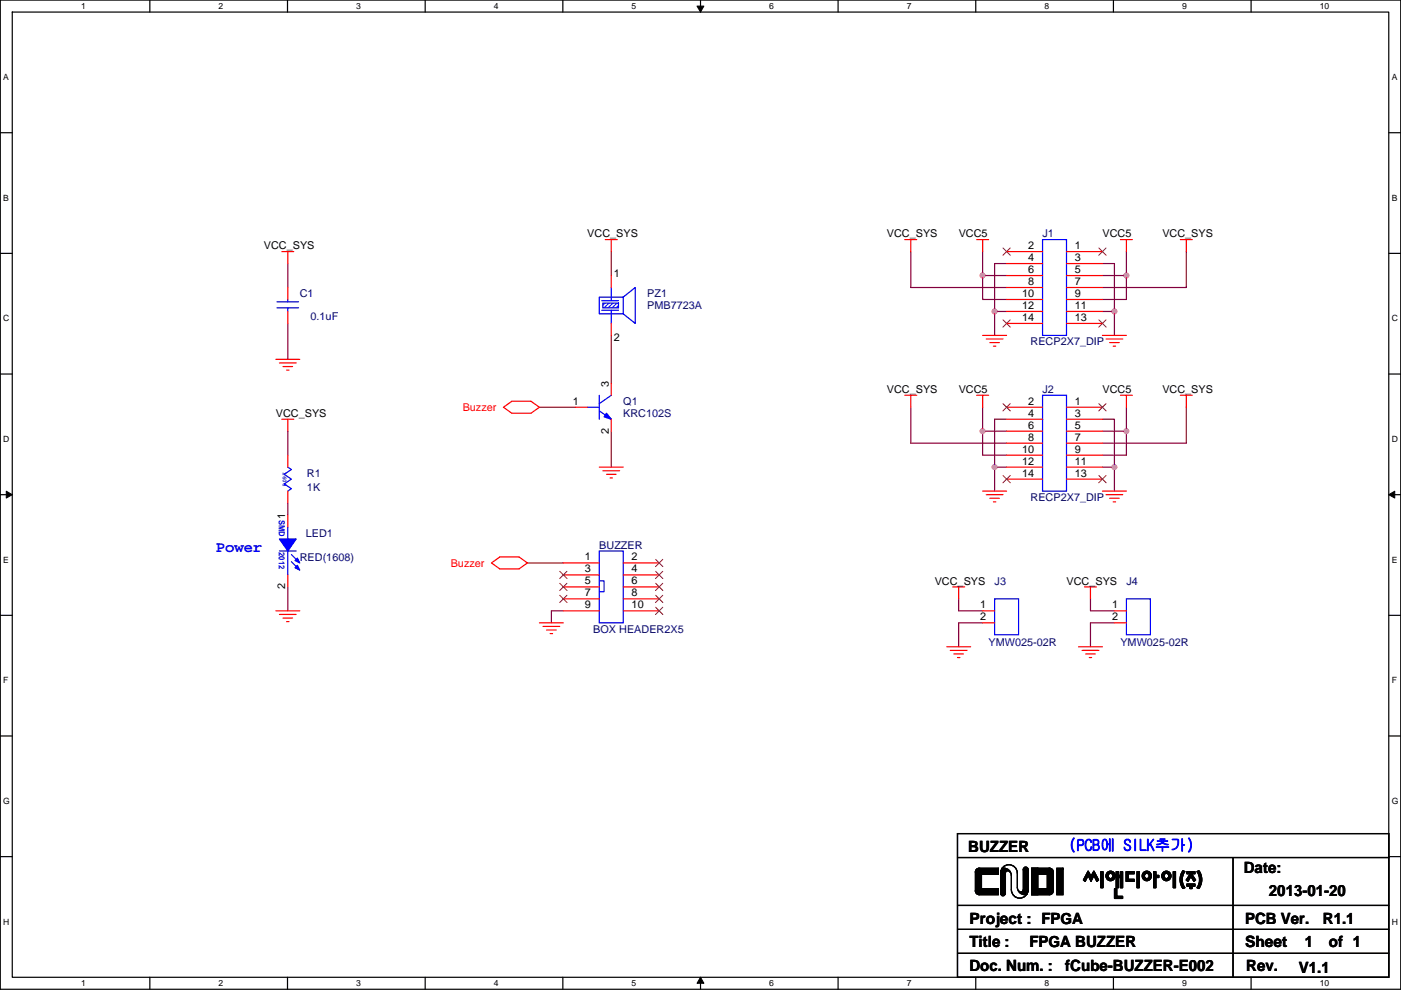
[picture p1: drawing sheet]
<svg xmlns="http://www.w3.org/2000/svg" width="297mm" height="210mm" viewBox="0 0 297 210" stroke-linecap="round" stroke-linejoin="round" font-family="sans-serif">
<path d="M.1 0h296.9v209.8h-296.9zM2.6 2.6h291.8v204.7h-291.8z" fill="none" stroke="#000" stroke-width=".25"/>
<g fill="#fff">
<path d="M17.2 .3h1v2h-1z"/>
<path d="M17.2 207.5h1v2.1h-1z"/>
</g>
<path d="M31.8 0v2.6M31.8 207.3v2.5" fill="none" stroke="#000" stroke-width=".25"/>
<g fill="#fff">
<path d="M46.4 .3h.9v2h-.9z"/>
<path d="M46.4 207.5h.9v2.1h-.9z"/>
</g>
<path d="M61 0v2.6M61 207.3v2.5" fill="none" stroke="#000" stroke-width=".25"/>
<g fill="#fff">
<path d="M75.5 .3h1v2h-1z"/>
<path d="M75.5 207.5h1v2.1h-1z"/>
</g>
<path d="M90.1 0v2.6M90.1 207.3v2.5" fill="none" stroke="#000" stroke-width=".25"/>
<g fill="#fff">
<path d="M104.7 .3h1v2h-1z"/>
<path d="M104.7 207.5h1v2.1h-1z"/>
</g>
<path d="M119.3 0v2.6M119.3 207.3v2.5" fill="none" stroke="#000" stroke-width=".25"/>
<g fill="#fff">
<path d="M133.9 .3h1v2h-1z"/>
<path d="M133.9 207.5h1v2.1h-1z"/>
</g>
<path d="M148.5 0v2.6M148.5 207.3v2.5" fill="none" stroke="#000" stroke-width=".25"/>
<path d="M147.8 1.3h1.4l-.7 1.3zM148.5 207.3l.7 1.3h-1.4z" fill="#000" stroke="#000" stroke-width=".21"/>
<g fill="#fff">
<path d="M163.1 .3h1v2h-1z"/>
<path d="M163.1 207.5h1v2.1h-1z"/>
</g>
<path d="M177.7 0v2.6M177.7 207.3v2.5" fill="none" stroke="#000" stroke-width=".25"/>
<g fill="#fff">
<path d="M192.3 .3h1v2h-1z"/>
<path d="M192.3 207.5h1v2.1h-1z"/>
</g>
<path d="M206.9 0v2.6M206.9 207.3v2.5" fill="none" stroke="#000" stroke-width=".25"/>
<g fill="#fff">
<path d="M221.5 .3h1v2h-1z"/>
<path d="M221.5 207.5h1v2.1h-1z"/>
</g>
<path d="M236.1 0v2.6M236.1 207.3v2.5" fill="none" stroke="#000" stroke-width=".25"/>
<g fill="#fff">
<path d="M250.7 .3h.9v2h-.9z"/>
<path d="M250.7 207.5h.9v2.1h-.9z"/>
</g>
<path d="M265.3 0v2.6M265.3 207.3v2.5" fill="none" stroke="#000" stroke-width=".25"/>
<g fill="#fff">
<path d="M279.8 .3h2v2h-2z"/>
<path d="M279.8 207.5h2v2.1h-2z"/>
<path d="M.7 15.3h1.2v2.1h-1.2z"/>
<path d="M295.1 15.3h1.2v2.1h-1.2z"/>
<path d="M.7 40.9h1.2v2.1h-1.2z"/>
<path d="M295.1 40.9h1.2v2.1h-1.2z"/>
</g>
<path d="M.1 28.2h2.5M294.4 28.2h2.6" fill="none" stroke="#000" stroke-width=".25"/>
<g fill="#fff">
<path d="M.7 66.5h1.3v2.1h-1.3z"/>
<path d="M295.1 66.5h1.3v2.1h-1.3z"/>
</g>
<path d="M.1 53.7h2.5M294.4 53.7h2.6" fill="none" stroke="#000" stroke-width=".25"/>
<g fill="#fff">
<path d="M.7 92.1h1.3v2h-1.3z"/>
<path d="M295.1 92.1h1.3v2h-1.3z"/>
</g>
<path d="M.1 79.3h2.5M294.4 79.3h2.6" fill="none" stroke="#000" stroke-width=".25"/>
<g fill="#fff">
<path d="M.7 117.7h1.2v2h-1.2z"/>
<path d="M295.1 117.7h1.2v2h-1.2z"/>
</g>
<path d="M.1 104.9h2.5M294.4 104.9h2.6" fill="none" stroke="#000" stroke-width=".25"/>
<path d="M1.3 104.2l1.3 .7-1.3 .7zM294.4 104.9l1.3-.7v1.4z" fill="#000" stroke="#000" stroke-width=".21"/>
<g fill="#fff">
<path d="M.7 143.3h1.1v2h-1.1z"/>
<path d="M295.1 143.3h1.1v2h-1.1z"/>
</g>
<path d="M.1 130.5h2.5M294.4 130.5h2.6" fill="none" stroke="#000" stroke-width=".25"/>
<g fill="#fff">
<path d="M.7 168.9h1.4v2h-1.4z"/>
<path d="M295.1 168.9h1.4v2h-1.4z"/>
</g>
<path d="M.1 156.1h2.5M294.4 156.1h2.6" fill="none" stroke="#000" stroke-width=".25"/>
<g fill="#fff">
<path d="M.7 194.5h1.3v2h-1.3z"/>
<path d="M295.1 194.5h1.3v2h-1.3z"/>
</g>
<g fill="none" stroke="#000" stroke-width=".25">
<path d="M203 176.8h91.4v30.5h-91.4zM.1 181.7h2.5M203 192h91.4M203 197.1h91.4M203 181.9h91.4M212.2 185.2a1.77 1.77 0 0 1 1.7-1.8 1.77 1.77 0 0 1 1.8 1.8M212.4 184.2a1.55 1.55 0 0 1 2 1.5M214.1 185l-.1-.2a.49 .49 0 0 0-.5-.1 .49 .49 0 0 0-.3 .5M214.4 185.7v3M214.4 188.7a1.77 1.77 0 0 0 1.8 1.8 1.77 1.77 0 0 0 1.8-1.8M215.7 185.2v3a1.5 1.5 0 0 0 2 1.5M217 188.7a.5 .5 0 0 1-.4 .5 .5 .5 0 0 1-.6-.2"/>
<path d="M261.4 181.9v25.4M294.4 181.7h2.6M203 202.2h91.4"/>
</g>
<g fill="none" stroke="#800040" stroke-width=".25">
<path d="M61 55.9v5.1M129.6 53.4v5M193.1 53.4v7.6h20.3M208.3 53.4v5h5.1M208.3 58.4v5.1h5.1M213.4 55.9h-2.5v10.2M233.7 55.9h2.6v10.2M233.7 58.4h5.1M238.8 58.4v5.1h-5.1M238.8 53.4v5M251.5 53.4v7.6h-17.8M61 68.6v7.6"/>
<path d="M129.6 71.1v10.2M210.9 66.1v5M210.9 66.1h2.5M233.7 66.1h2.6M236.3 66.1v5M61 91.5v5M114.4 86.4h7.6M129.6 91.5v7.6M193.1 86.4v7.6h20.3M208.3 91.5v5h5.1M208.3 86.4v5.1M208.3 91.5h5.1"/>
<path d="M210.9 99.1v5.1M210.9 99.1h2.5M213.4 88.9h-2.5v10.2M233.7 99.1h2.6v5.1M233.7 88.9h2.6v10.2M233.7 91.5h5.1M238.8 91.5v5h-5.1M238.8 86.4v5.1M251.5 86.4v7.6h-17.8M61 106.7v2.5M111.8 119.4h7.6M61 124.5v5.1"/>
<path d="M119.4 129.6h-2.5v2.5M203.3 127v2.6h5M208.3 132.1h-5v5.1M231.2 127v2.6h5.1M236.3 132.1h-5.1v5.1"/>
</g>
<g fill="#f0f" stroke="#f0f" stroke-width=".25">
<circle cx="210.9" cy="66" r=".5"/>
<circle cx="236.3" cy="66" r=".5"/>
<circle cx="208.3" cy="58.4" r=".5"/>
<circle cx="238.8" cy="58.4" r=".5"/>
<circle cx="236.3" cy="99.1" r=".5"/>
<circle cx="210.9" cy="99.1" r=".5"/>
<circle cx="238.8" cy="91.4" r=".5"/>
<circle cx="208.3" cy="91.4" r=".5"/>
</g>
<g fill="none" stroke="#f00" stroke-width=".25">
<path d="M59.8 53.4h2.5M61 53.4v2.5M128.3 50.8h2.6M129.6 50.8v2.6M191.8 50.8h2.6M193.1 50.8v2.6M207.1 50.8h2.5M208.3 50.8v2.6M237.6 50.8h2.5M238.8 50.8v2.6M250.3 50.8h2.5M251.5 50.8v2.6"/>
<path d="M58.5 76.2h5.1M59.2 77h3.6M60 77.7h2M60.8 78.5h.5M208.3 71.1h5.1M209.1 71.9h3.6M209.9 72.7h2M210.6 73.4h.5M233.7 71.1h5.1M234.5 71.9h3.6M235.3 72.7h2M236 73.4h.5"/>
<path d="M59.8 88.9h2.5M61 88.9v2.6M106.7 86.4l1.8-1.3h4.1l1.8 1.3-1.8 1.3h-4.1zM127.1 99.1h5M127.8 99.8h3.6M191.8 83.8h2.6M193.1 83.8v2.6M207.1 83.8h2.5M208.3 83.8v2.6M237.6 83.8h2.5M238.8 83.8v2.6M250.2 83.8h2.6"/>
<path d="M251.5 83.8v2.6M104.2 119.4l1.8-1.3h4l1.8 1.3-1.8 1.3h-4zM119.4 119.4h7.7M128.6 100.6h2M129.3 101.4h.6M132.1 119.4h7.7M208.3 104.2h5.1M209.1 104.9h3.6M209.9 105.7h2M210.6 106.4h.5M233.7 104.2h5.1M234.5 104.9h3.6"/>
<path d="M235.3 105.7h2M236 106.4h.5M58.5 129.6h5.1M59.2 130.3h3.6M60 131.1h2M60.8 131.8h.5M114.4 132.1h5M115.1 132.9h3.6M115.9 133.6h2M116.6 134.4h.6M119.4 121.9h7.7M119.4 124.5h7.7"/>
<path d="M119.4 127h7.7M119.4 129.6h7.7M132.1 121.9h7.7M132.1 124.5h7.7M132.1 127h7.7M132.1 129.6h7.7M200.7 137.2h5.1M201.5 137.9h3.5M202 124.5h2.5M202.2 138.7h2.1M203 139.5h.5M203.3 124.5v2.5"/>
<path d="M228.7 137.2h5M229.4 137.9h3.6M229.9 124.5h2.6M230.2 138.7h2M230.9 139.5h.6M231.2 124.5v2.5"/>
</g>
<g fill="#000" stroke="#000" stroke-width=".25">
<path d="M206.8 184.9v4.1h1.3v-4.1z" fill-rule="evenodd"/>
<path d="M206.8 184.9v4.1h1.3v-4.1z" fill-rule="evenodd"/>
<path d="M206.8 184.9v4.1h1.3v-4.1z" fill-rule="evenodd"/>
<path d="M207.6 184.2v1.2h4v-1.2z" fill-rule="evenodd"/>
<path d="M207.6 188.5v1.3h4v-1.3z" fill-rule="evenodd"/>
<path d="M207.6 184.2v1.2h4v-1.2z" fill-rule="evenodd"/>
<path d="M207.6 188.5v1.3h4v-1.3z" fill-rule="evenodd"/>
<path d="M207.6 184.2v1.2h4v-1.2z" fill-rule="evenodd"/>
<path d="M207.6 188.5v1.3h4v-1.3z" fill-rule="evenodd"/>
<path d="M212.2 185h.1v.1h-.1z" fill-rule="evenodd"/>
<path d="M212.2 184.7h.1v.2h-.1z" fill-rule="evenodd"/>
<path d="M212.2 185h.1v.1h-.1z" fill-rule="evenodd"/>
<path d="M212.2 184.7h.1v.2h-.1z" fill-rule="evenodd"/>
<path d="M212.2 185h.1v.1h-.1z" fill-rule="evenodd"/>
<path d="M212.2 184.7h.1v.2h-.1z" fill-rule="evenodd"/>
<path d="M212.4 185h.2v.1h-.2z" fill-rule="evenodd"/>
<path d="M212.4 184.7h.2v.2h-.2z" fill-rule="evenodd"/>
<path d="M212.4 184.5h.2v.1h-.2z" fill-rule="evenodd"/>
<path d="M212.4 184.2h.2v.2h-.2z" fill-rule="evenodd"/>
<path d="M212.4 185h.2v.1h-.2z" fill-rule="evenodd"/>
<path d="M212.4 184.7h.2v.2h-.2z" fill-rule="evenodd"/>
<path d="M212.4 184.5h.2v.1h-.2z" fill-rule="evenodd"/>
<path d="M212.4 184.2h.2v.2h-.2z" fill-rule="evenodd"/>
<path d="M212.4 185h.2v.1h-.2z" fill-rule="evenodd"/>
<path d="M212.4 184.7h.2v.2h-.2z" fill-rule="evenodd"/>
<path d="M212.4 184.5h.2v.1h-.2z" fill-rule="evenodd"/>
<path d="M212.4 184.2h.2v.2h-.2z" fill-rule="evenodd"/>
<path d="M212.7 185h.2v.1h-.2z" fill-rule="evenodd"/>
<path d="M212.7 184.7h.2v.2h-.2z" fill-rule="evenodd"/>
<path d="M212.7 184.5h.2v.1h-.2z" fill-rule="evenodd"/>
<path d="M212.7 184.2h.2v.2h-.2z" fill-rule="evenodd"/>
<path d="M212.7 185h.2v.1h-.2z" fill-rule="evenodd"/>
<path d="M212.7 184.7h.2v.2h-.2z" fill-rule="evenodd"/>
<path d="M212.7 184.5h.2v.1h-.2z" fill-rule="evenodd"/>
<path d="M212.7 184.2h.2v.2h-.2z" fill-rule="evenodd"/>
<path d="M212.7 185h.2v.1h-.2z" fill-rule="evenodd"/>
<path d="M212.7 184.7h.2v.2h-.2z" fill-rule="evenodd"/>
<path d="M212.7 184.5h.2v.1h-.2z" fill-rule="evenodd"/>
<path d="M212.7 184.2h.2v.2h-.2z" fill-rule="evenodd"/>
<path d="M212.9 185h.2v.1h-.2z" fill-rule="evenodd"/>
<path d="M212.9 184.7h.2v.2h-.2z" fill-rule="evenodd"/>
<path d="M212.9 184.5h.2v.1h-.2z" fill-rule="evenodd"/>
<path d="M212.9 184.2h.2v.2h-.2z" fill-rule="evenodd"/>
<path d="M212.9 185h.2v.1h-.2z" fill-rule="evenodd"/>
<path d="M212.9 184.7h.2v.2h-.2z" fill-rule="evenodd"/>
<path d="M212.9 184.5h.2v.1h-.2z" fill-rule="evenodd"/>
<path d="M212.9 184.2h.2v.2h-.2z" fill-rule="evenodd"/>
<path d="M212.9 185h.2v.1h-.2z" fill-rule="evenodd"/>
<path d="M212.9 184.7h.2v.2h-.2z" fill-rule="evenodd"/>
<path d="M212.9 184.5h.2v.1h-.2z" fill-rule="evenodd"/>
<path d="M212.9 184.2h.2v.2h-.2z" fill-rule="evenodd"/>
<path d="M212.1 185.2v4.3h1.1v-4.3z" fill-rule="evenodd"/>
<path d="M212.1 185.2v4.3h1.1v-4.3z" fill-rule="evenodd"/>
<path d="M212.1 185.2v4.3h1.1v-4.3z" fill-rule="evenodd"/>
<path d="M213.2 184.5h.2v.1h-.2z" fill-rule="evenodd"/>
<path d="M213.2 184.5h.2v.1h-.2z" fill-rule="evenodd"/>
<path d="M213.2 184.5h.2v.1h-.2z" fill-rule="evenodd"/>
<path d="M213.4 184.5h.2v.1h-.2z" fill-rule="evenodd"/>
<path d="M213.4 184.5h.2v.1h-.2z" fill-rule="evenodd"/>
<path d="M213.4 184.5h.2v.1h-.2z" fill-rule="evenodd"/>
<path d="M216.5 189.3h.2v.1h-.2z" fill-rule="evenodd"/>
<path d="M216.5 189.3h.2v.1h-.2z" fill-rule="evenodd"/>
<path d="M216.5 189.3h.2v.1h-.2z" fill-rule="evenodd"/>
<path d="M216.8 189.3h.1v.1h-.1z" fill-rule="evenodd"/>
<path d="M216.8 189.3h.1v.1h-.1z" fill-rule="evenodd"/>
<path d="M216.8 189.3h.1v.1h-.1z" fill-rule="evenodd"/>
<path d="M217 189.3h.2v.1h-.2z" fill-rule="evenodd"/>
<path d="M217 189h.2v.2h-.2z" fill-rule="evenodd"/>
<path d="M217 188.8h.2v.1h-.2z" fill-rule="evenodd"/>
<path d="M217 189.5h.2v.2h-.2z" fill-rule="evenodd"/>
<path d="M217 189.3h.2v.1h-.2z" fill-rule="evenodd"/>
<path d="M217 189h.2v.2h-.2z" fill-rule="evenodd"/>
<path d="M217 188.8h.2v.1h-.2z" fill-rule="evenodd"/>
<path d="M217 189.5h.2v.2h-.2z" fill-rule="evenodd"/>
<path d="M217 189.3h.2v.1h-.2z" fill-rule="evenodd"/>
<path d="M217 189h.2v.2h-.2z" fill-rule="evenodd"/>
<path d="M217 188.8h.2v.1h-.2z" fill-rule="evenodd"/>
<path d="M217 189.5h.2v.2h-.2z" fill-rule="evenodd"/>
<path d="M217.3 189.3h.1v.1h-.1z" fill-rule="evenodd"/>
<path d="M217.3 189h.1v.2h-.1z" fill-rule="evenodd"/>
<path d="M217.3 188.8h.1v.1h-.1z" fill-rule="evenodd"/>
<path d="M217.3 189.5h.1v.2h-.1z" fill-rule="evenodd"/>
<path d="M217.3 189.3h.1v.1h-.1z" fill-rule="evenodd"/>
<path d="M217.3 189h.1v.2h-.1z" fill-rule="evenodd"/>
<path d="M217.3 188.8h.1v.1h-.1z" fill-rule="evenodd"/>
<path d="M217.3 189.5h.1v.2h-.1z" fill-rule="evenodd"/>
<path d="M217.3 189.3h.1v.1h-.1z" fill-rule="evenodd"/>
<path d="M217.3 189h.1v.2h-.1z" fill-rule="evenodd"/>
<path d="M217.3 188.8h.1v.1h-.1z" fill-rule="evenodd"/>
<path d="M217.3 189.5h.1v.2h-.1z" fill-rule="evenodd"/>
<path d="M217.5 189.3h.2v.1h-.2z" fill-rule="evenodd"/>
<path d="M217.5 189h.2v.2h-.2z" fill-rule="evenodd"/>
<path d="M217.5 188.8h.2v.1h-.2z" fill-rule="evenodd"/>
<path d="M217.5 189.5h.2v.2h-.2z" fill-rule="evenodd"/>
<path d="M217.5 189.3h.2v.1h-.2z" fill-rule="evenodd"/>
<path d="M217.5 189h.2v.2h-.2z" fill-rule="evenodd"/>
<path d="M217.5 188.8h.2v.1h-.2z" fill-rule="evenodd"/>
<path d="M217.5 189.5h.2v.2h-.2z" fill-rule="evenodd"/>
<path d="M217.5 189.3h.2v.1h-.2z" fill-rule="evenodd"/>
<path d="M217.5 189h.2v.2h-.2z" fill-rule="evenodd"/>
<path d="M217.5 188.8h.2v.1h-.2z" fill-rule="evenodd"/>
<path d="M217.5 189.5h.2v.2h-.2z" fill-rule="evenodd"/>
<path d="M217.8 188.8h.1v.1h-.1z" fill-rule="evenodd"/>
<path d="M217.8 189h.1v.2h-.1z" fill-rule="evenodd"/>
<path d="M217.8 188.8h.1v.1h-.1z" fill-rule="evenodd"/>
<path d="M217.8 189h.1v.2h-.1z" fill-rule="evenodd"/>
<path d="M217.8 188.8h.1v.1h-.1z" fill-rule="evenodd"/>
<path d="M217.8 189h.1v.2h-.1z" fill-rule="evenodd"/>
<path d="M217 184.4v4.3h1v-4.3z" fill-rule="evenodd"/>
<path d="M217 184.4v4.3h1v-4.3z" fill-rule="evenodd"/>
<path d="M217 184.4v4.3h1v-4.3z" fill-rule="evenodd"/>
<path d="M218.8 184.2v5.6h1.2v-5.6z" fill-rule="evenodd"/>
<path d="M218.8 184.2v5.6h1.2v-5.6z" fill-rule="evenodd"/>
<path d="M218.8 184.2v5.6h1.2v-5.6z" fill-rule="evenodd"/>
<path d="M218.8 184.2v1.2h3.8v-1.2z" fill-rule="evenodd"/>
<path d="M218.8 188.5v1.3h3.8v-1.3z" fill-rule="evenodd"/>
<path d="M218.8 184.2v1.2h3.8v-1.2z" fill-rule="evenodd"/>
<path d="M218.8 188.5v1.3h3.8v-1.3z" fill-rule="evenodd"/>
<path d="M218.8 184.2v1.2h3.8v-1.2z" fill-rule="evenodd"/>
<path d="M218.8 188.5v1.3h3.8v-1.3z" fill-rule="evenodd"/>
<path d="M222.1 184.9v4.1h1.2v-4.1z" fill-rule="evenodd"/>
<path d="M222.1 184.9v4.1h1.2v-4.1z" fill-rule="evenodd"/>
<path d="M222.1 184.9v4.1h1.2v-4.1z" fill-rule="evenodd"/>
<path d="M224.1 184.2v5.6h1.3v-5.6z" fill-rule="evenodd"/>
<path d="M224.1 184.2v5.6h1.3v-5.6z" fill-rule="evenodd"/>
<path d="M224.1 184.2v5.6h1.3v-5.6z" fill-rule="evenodd"/>
<circle cx="207.6" cy="189" r=".76"/>
<circle cx="207.6" cy="184.9" r=".76"/>
<circle cx="212.6" cy="189.5" r=".5"/>
<circle cx="217.5" cy="184.4" r=".5"/>
<circle cx="222.5" cy="189" r=".76"/>
<circle cx="222.5" cy="184.9" r=".76"/>
</g>
<path d="M127.6 63.8h3.5M132.1 63l2.6-2v7.6l-2.6-2v-3.6h-5v3.6h5M127.1 116.9h5v15.2h-5zM127.1 121.9h.1M127.1 123.2h1v2.3h-1" fill="none" stroke="#00f" stroke-width=".25"/>
<g fill="none" stroke="#804000" stroke-width=".21">
<path d="M139 118.6l1.5 1.6M140.5 118.6l-1.5 1.6M118.7 121.2l1.5 1.5M118.7 123.7l1.5 1.6M118.7 126.3l1.5 1.5M120.2 121.2l-1.5 1.5M120.2 123.7l-1.5 1.6M120.2 126.3l-1.5 1.5M139 121.2l1.5 1.5M139 123.7l1.5 1.6M139 126.3l1.5 1.5M139 128.8l1.5 1.5"/>
<path d="M140.5 121.2l-1.5 1.5M140.5 123.7l-1.5 1.6M140.5 126.3l-1.5 1.5M140.5 128.8l-1.5 1.5"/>
</g>
<path d="M127.8 64.3h3.3v1h-3.3z" fill="#fff"/>
<g fill="#00f" stroke="#00f" stroke-width=".25">
<path d="M127.8 64.3v1h3.3v-1z" fill-rule="evenodd"/>
<path d="M59.2 114.3h3.6l-1.8 2.6z" fill-rule="evenodd"/>
<path d="M63.1 119.9l.5 1-1.1-.5z" fill-rule="evenodd"/>
<path d="M63.1 118.4l.5 1-1.1-.5z" fill-rule="evenodd"/>
<path d="M128.6 87.7l1 1.2-1.5-.5z" fill-rule="evenodd"/>
</g>
<g fill="none" stroke="#00f" stroke-width=".25">
<path d="M221 55.9h.1M221 50.8h5.1v20.3h-5.1zM58.7 65.3h4.6M58.7 64h4.6M61 63.5v.5M61 65.3v.8M127.6 65.8h3.5M129.6 61v2.8M129.6 65.8v2.8M61 99.1l.8 .5-1.5 1 1.5 1-1.5 1 1.5 1.1-.8 .5M124.5 86.4h2.6M127.1 83.8v5.1"/>
<path d="M127.1 87.1l2.5 1.8M129.6 83.8l-2.5 1.8M221 88.9h.1M221 83.8h5.1v20.4h-5.1zM59.2 116.9h3.6M61 111.8v2.5M61 116.9v5M61.8 117.6l1.5 1.5M61.8 119.1l1.5 1.6M210.9 127h5.1v7.6h-5.1zM238.8 127h5.1v7.6h-5.1z"/>
</g>
<g fill="none" stroke="#f00" stroke-width=".25">
<path d="M129.6 58.4v2.6M213.4 53.4h7.6M213.4 55.9h7.6M213.4 58.4h7.6M226.1 53.4h7.6M226.1 55.9h7.6M226.1 58.4h7.6M61 61v2.5M61 66.1v2.5M129.6 68.6v2.5M213.4 61h7.6M213.4 63.5h7.6"/>
<path d="M213.4 66.1h7.6M213.4 68.6h7.6M226.1 61h7.6M226.1 63.5h7.6M226.1 66.1h7.6M226.1 68.6h7.6M61 96.5v2.6M122 86.4h2.5M129.6 88.9v2.6M129.6 81.3v2.5M213.4 86.4h7.6M213.4 88.9h7.6"/>
<path d="M213.4 91.5h7.6M213.4 94h7.6M213.4 96.5h7.6M213.4 99.1h7.6M226.1 86.4h7.6M226.1 88.9h7.6M226.1 91.5h7.6M226.1 94h7.6M226.1 96.5h7.6M226.1 99.1h7.6M61 109.2v2.6M61 104.2v2.5"/>
<path d="M213.4 101.6h7.6M226.1 101.6h7.6M61 121.9v2.6M208.3 129.6h2.6M208.3 132.1h2.6M236.3 129.6h2.5M236.3 132.1h2.5"/>
</g>
<g fill="none" stroke="#804000" stroke-width=".21">
<path d="M212.7 52.6l1.5 1.5M214.2 52.6l-1.6 1.5M233 52.6l1.5 1.5M234.5 52.6l-1.5 1.5M212.7 67.8l1.5 1.6M214.2 67.8l-1.6 1.6M233 67.8l1.5 1.6M234.5 67.8l-1.5 1.6M212.7 85.6l1.5 1.6M214.2 85.6l-1.6 1.6M233 85.6l1.5 1.6M234.5 85.6l-1.5 1.6"/>
<path d="M212.7 100.9l1.5 1.5M214.2 100.9l-1.6 1.5M233 100.9l1.5 1.5M234.5 100.9l-1.5 1.5"/>
</g>
<g fill="#f0f" stroke="#f0f" stroke-width=".25">
<circle cx="210.9" cy="66" r=".5"/>
<circle cx="236.3" cy="66" r=".5"/>
<circle cx="208.3" cy="58.4" r=".5"/>
<circle cx="238.8" cy="58.4" r=".5"/>
<circle cx="236.3" cy="99.1" r=".5"/>
<circle cx="210.9" cy="99.1" r=".5"/>
<circle cx="238.8" cy="91.4" r=".5"/>
<circle cx="208.3" cy="91.4" r=".5"/>
</g>
<text font-size="6.1" x="229.7" y="189.9">씨앤디아이(주)</text>
<g font-size="3.3" fill="#00f">
<text x="45.8" y="117.1">Power</text>
<text x="226.6" y="180.4">(PCB에 SILK추가)</text>
</g>
<g font-size="3.3">
<text x="205.3" y="180.6">BUZZER</text>
<text x="263.7" y="185.2">Date:</text>
<text x="269" y="190">2013-01-20</text>
<text x="205.5" y="195.9">Project : FPGA</text>
<text x="264" y="195.9">PCB Ver.</text>
<text x="280.5" y="195.9">R1.1</text>
<text x="205.5" y="201">Title :</text>
<text x="218.2" y="201">FPGA BUZZER</text>
<text x="264" y="201">Sheet</text>
<text x="276.7" y="201">1</text>
<text x="281.7" y="201">of 1</text>
<text x="205.5" y="206">Doc. Num. :</text>
<text x="225.9" y="206">fCube-BUZZER-E002</text>
<text x="264.2" y="206">Rev.</text>
<text x="275.4" y="206.3">V1.1</text>
</g>
<g font-size="2.3">
<text x="55.9" y="52.9">VCC_SYS</text>
<text x="124.5" y="50.3">VCC_SYS</text>
<text x="188" y="50.3">VCC_SYS</text>
<text x="203.3" y="50.3">VCC5</text>
<text x="218" y="52.8">2</text>
<text x="227.9" y="52.8">1</text>
<text x="233.7" y="50.3">VCC5</text>
<text x="246.4" y="50.3">VCC_SYS</text>
<text x="130.1" y="58.7">1</text>
<text x="218" y="55.4">4</text>
<text x="218" y="57.9">6</text>
<text x="227.9" y="55.4">3</text>
<text x="227.9" y="57.9">5</text>
<text x="216.7" y="63">10</text>
<text x="216.7" y="65.5">12</text>
<text x="218" y="60.5">8</text>
<text x="227.9" y="60.5">7</text>
<text x="227.9" y="63">9</text>
<text x="227.9" y="65.5">11</text>
<text x="216.7" y="68.1">14</text>
<text x="227.9" y="68.1">13</text>
<text x="130.1" y="72.4">2</text>
<text x="129.1" y="82.1" transform="rotate(-90 129.1 82.1)">3</text>
<text x="188" y="83.4">VCC_SYS</text>
<text x="203.3" y="83.4">VCC5</text>
<text x="233.7" y="83.4">VCC5</text>
<text x="246.4" y="83.4">VCC_SYS</text>
<text x="58.5" y="88.4">VCC_SYS</text>
<text x="121.5" y="85.9">1</text>
<text x="218" y="85.9">2</text>
<text x="218" y="88.4">4</text>
<text x="227.9" y="85.9">1</text>
<text x="227.9" y="88.4">3</text>
<text x="129.1" y="92" transform="rotate(-90 129.1 92)">2</text>
<text x="218" y="90.9">6</text>
<text x="218" y="93.5">8</text>
<text x="227.9" y="90.9">5</text>
<text x="227.9" y="93.5">7</text>
<text x="216.7" y="96">10</text>
<text x="216.7" y="98.6">12</text>
<text x="216.7" y="101.1">14</text>
<text x="227.9" y="96">9</text>
<text x="227.9" y="98.6">11</text>
<text x="227.9" y="101.1">13</text>
<text x="60.5" y="110" transform="rotate(-90 60.5 110)">1</text>
<text x="124" y="118.9">1</text>
<text x="133.9" y="118.9">2</text>
<text x="60.5" y="125" transform="rotate(-90 60.5 125)">2</text>
<text x="124" y="121.4">3</text>
<text x="124" y="124">5</text>
<text x="133.9" y="121.4">4</text>
<text x="133.9" y="124">6</text>
<text x="198.2" y="124">VCC_SYS</text>
<text x="226.1" y="124">VCC_SYS</text>
<text x="124" y="126.5">7</text>
<text x="124" y="129">9</text>
<text x="133.9" y="126.5">8</text>
<text x="133.9" y="129">10</text>
<text x="207.8" y="129">1</text>
<text x="207.8" y="131.6">2</text>
<text x="235.8" y="129">1</text>
<text x="235.8" y="131.6">2</text>
</g>
<g font-size="2.3" fill="#000080">
<text x="221" y="50.3">J1</text>
<text x="63.6" y="63">C1</text>
<text x="137.2" y="63">PZ1</text>
<text x="137.2" y="65.6">PMB7723A</text>
<text x="65.8" y="67.9">0.1uF</text>
<text x="218.5" y="73.2">RECP2X7_DIP</text>
<text x="221" y="83.4">J2</text>
<text x="132.1" y="85.9">Q1</text>
<text x="132.1" y="88.4">KRC102S</text>
<text x="65.1" y="101.1">R1</text>
<text x="65.1" y="104.2">1K</text>
<text x="218.5" y="106.2">RECP2X7_DIP</text>
<text x="64.8" y="113.8">LED1</text>
<text x="63.6" y="118.9">RED(1608)</text>
<text x="127.1" y="116.4">BUZZER</text>
<text x="210.9" y="124">J3</text>
<text x="238.8" y="124">J4</text>
<text x="125.8" y="134.2">BOX HEADER2X5</text>
<text x="209.6" y="136.9">YMW025-02R</text>
<text x="237.6" y="136.9">YMW025-02R</text>
</g>
<g font-size="2.3" fill="#f00">
<text x="98.1" y="87.2">Buzzer</text>
<text x="95.6" y="120.2">Buzzer</text>
</g>
<g font-size="1.8">
<text x="17.2" y="1.9">1</text>
<text x="46.4" y="1.9">2</text>
<text x="75.5" y="1.9">3</text>
<text x="104.7" y="1.9">4</text>
<text x="133.9" y="1.9">5</text>
<text x="163.1" y="1.9">6</text>
<text x="192.3" y="1.9">7</text>
<text x="221.5" y="1.9">8</text>
<text x="250.7" y="1.9">9</text>
<text x="279.8" y="1.9">10</text>
<text x=".7" y="17">A</text>
<text x="295.1" y="17">A</text>
<text x=".7" y="42.6">B</text>
<text x="295.1" y="42.6">B</text>
<text x=".7" y="68.2">C</text>
<text x="295.1" y="68.2">C</text>
<text x=".7" y="93.7">D</text>
<text x="295.1" y="93.7">D</text>
<text x=".7" y="119.3">E</text>
<text x="295.1" y="119.3">E</text>
<text x=".7" y="144.9">F</text>
<text x="295.1" y="144.9">F</text>
<text x=".7" y="170.5">G</text>
<text x="295.1" y="170.5">G</text>
<text x=".7" y="196.1">H</text>
<text x="295.1" y="196.1">H</text>
<text x="17.2" y="209.2">1</text>
<text x="46.4" y="209.2">2</text>
<text x="75.5" y="209.2">3</text>
<text x="104.7" y="209.2">4</text>
<text x="133.9" y="209.2">5</text>
<text x="163.1" y="209.2">6</text>
<text x="192.3" y="209.2">7</text>
<text x="221.5" y="209.2">8</text>
<text x="250.7" y="209.2">9</text>
<text x="279.8" y="209.2">10</text>
</g>
<g font-size="1.8" fill="#00f">
<text x="59.1" y="110.3" transform="rotate(90 59.1 110.3)">SMD</text>
<text x="59.1" y="117.1" transform="rotate(90 59.1 117.1)">2012</text>
</g>
<text font-size="1.3" fill="#00f" x="59.9" y="100.1" transform="rotate(90 59.9 100.1)">1608</text>
</svg>
